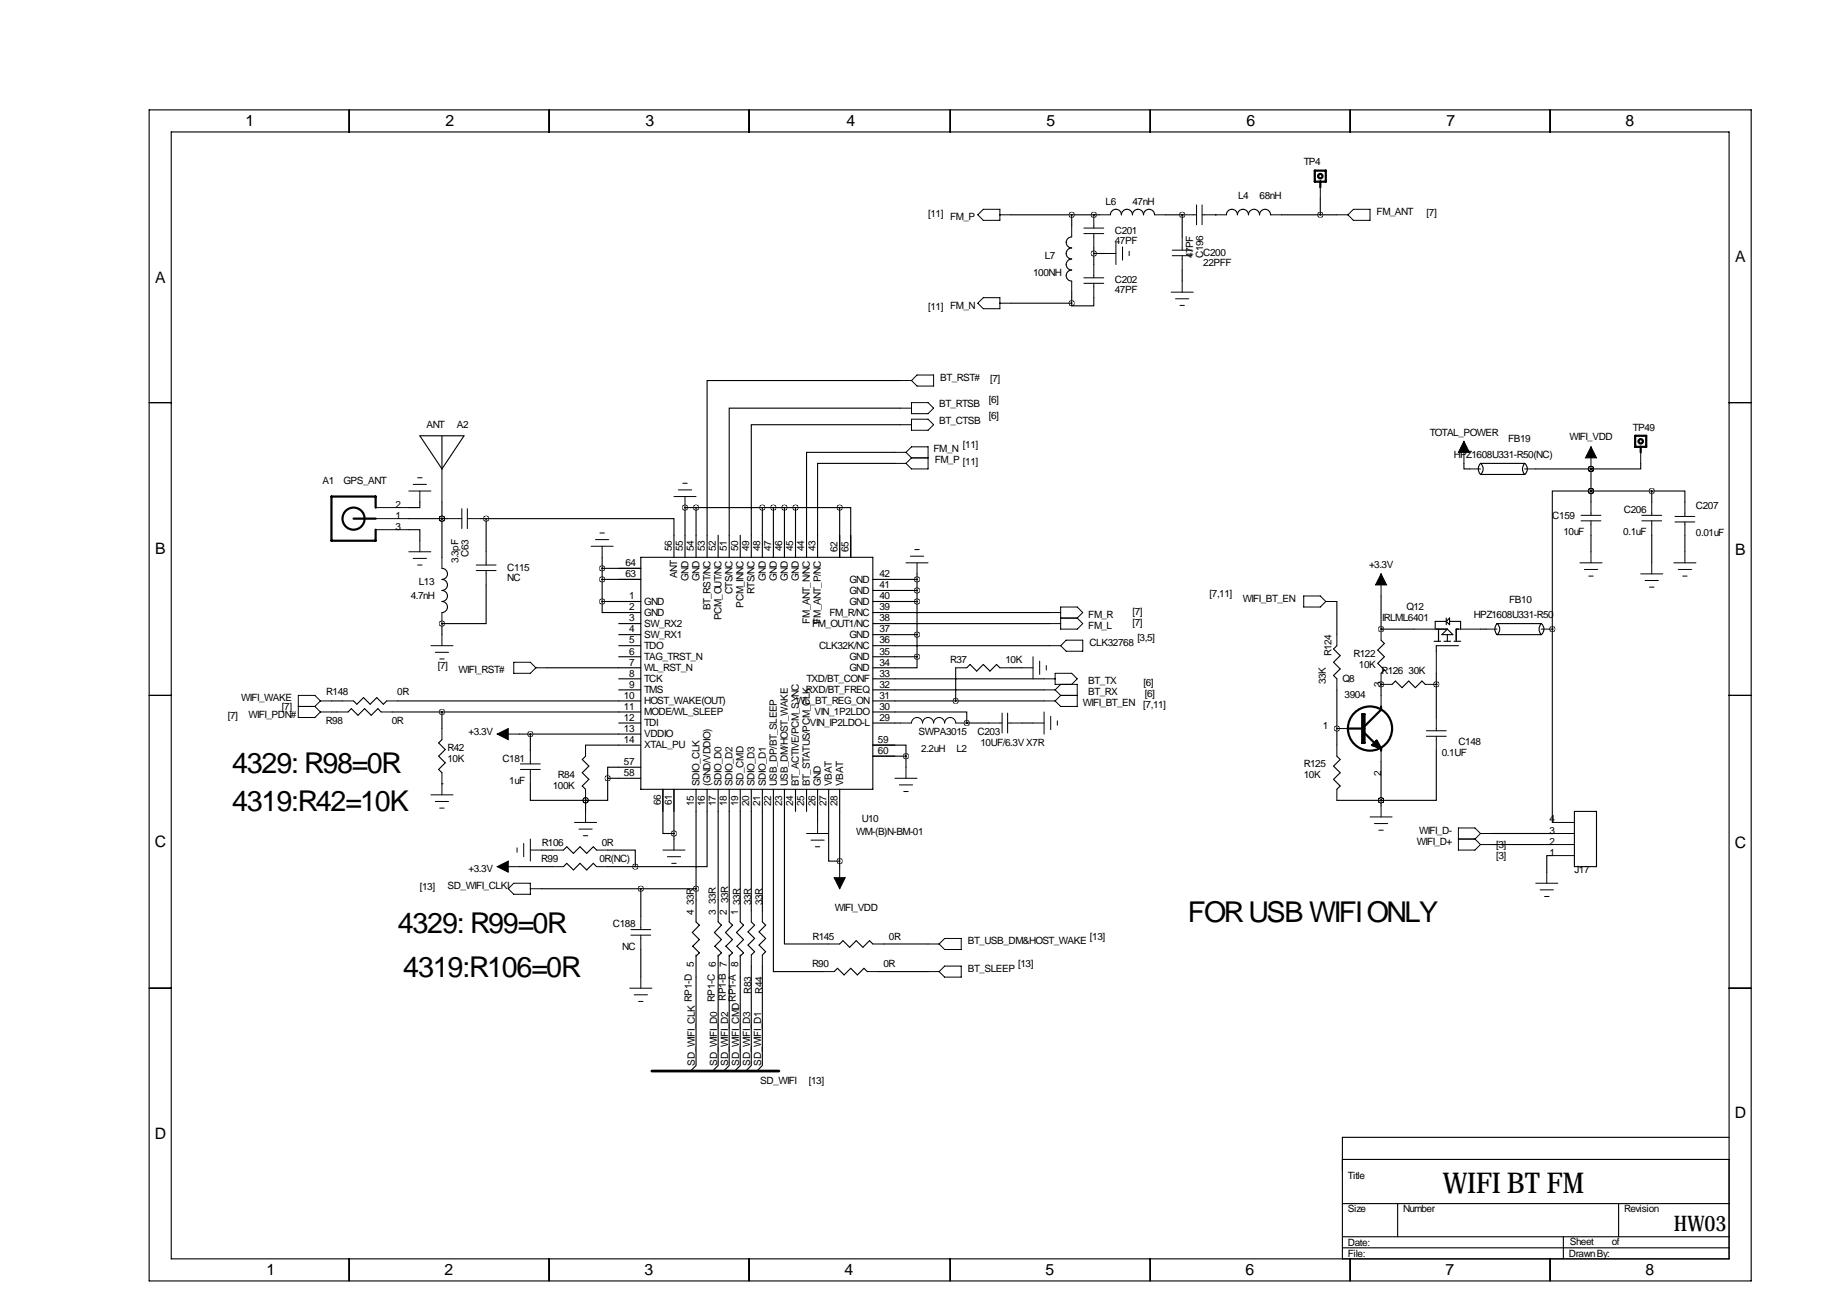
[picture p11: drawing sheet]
<svg xmlns="http://www.w3.org/2000/svg" width="419mm" height="297mm" viewBox="0 0 419 297" stroke-linecap="round" stroke-linejoin="round" font-family="sans-serif">
<g fill="none" stroke="#000" stroke-width=".25">
<path d="M34.3 25.3h368.3v269.2h-368.3zM39.4 30.3h358.1v259.1h-358.1zM80.3 25.3v5M126.2 25.3v5M172.2 25.3v5M218.4 25.3v5M264.4 25.3v5M310.4 25.3v5M356.4 25.3v5M232.4 49.4h20.3M246.4 54.5a1.27 1.27 0 0 0-1.3 1.2 1.27 1.27 0 0 0 1.3 1.3 1.27 1.27 0 0 0-1.3 1.3 1.27 1.27 0 0 0 1.3 1.2 1.27 1.27 0 0 0-1.3 1.3 1.27 1.27 0 0 0 1.3 1.3 1.27 1.27 0 0 0-1.3 1.3 1.27 1.27 0 0 0 1.3 1.2M246.4 49.4v2.5"/>
<path d="M251.5 49.4h.1M251.5 57v3.8M251.5 58.3h2.5M255.3 49.4a1.27 1.27 0 0 1 1.2-1.3 1.27 1.27 0 0 1 1.3 1.3 1.27 1.27 0 0 1 1.3-1.3 1.27 1.27 0 0 1 1.2 1.3 1.27 1.27 0 0 1 1.3-1.3 1.27 1.27 0 0 1 1.3 1.3 1.27 1.27 0 0 1 1.3-1.3 1.27 1.27 0 0 1 1.2 1.3M268 49.4h3.8M271.8 49.4h.1M271.8 49.4v5.1M279.4 49.4h.1M281.9 49.4a1.27 1.27 0 0 1 1.3-1.3 1.27 1.27 0 0 1 1.3 1.3 1.27 1.27 0 0 1 1.3-1.3 1.27 1.27 0 0 1 1.2 1.3 1.27 1.27 0 0 1 1.3-1.3 1.27 1.27 0 0 1 1.3 1.3 1.27 1.27 0 0 1 1.2-1.3 1.27 1.27 0 0 1 1.3 1.3M294.6 49.4h12.7M303.5 45.6v3.8M232.4 69.7h14"/>
<path d="M246.4 67.2v2.5M251.5 68.4v1.9h-5.1v-.6M271.8 62.1v2.5M34.3 92.6h5.1M207 87.5h-44.4v40.6M207 97.6h-34.3v30.5M207 93.8h-39.4v34.3M397.5 92.6h5.1M94 119.2h8.9M96.5 115.4v1.3h-2.5M96.5 100.2h10.2l-5.1 7.6zM101.6 119.2h.1"/>
<path d="M101.6 100.2v7.6M101.6 115.4v12.7M110.5 119.2h1.3M111.8 119.2h43.1v8.9M111.8 119.2v7.7M157.5 116.7h.1M157.5 116.7v11.4M157.5 116.7h35.5M160 116.7v11.4M175.3 116.7v11.4M177.8 116.7v11.4M180.3 116.7v11.4"/>
<path d="M182.9 116.7v11.4M193 116.7h2.6v11.4v-5.1M193 116.7v11.4M205.7 106.5h-17.7v21.6M205.7 104h-20.3v24.1M336.5 106.5v1.3h1.3M340.3 109.1a1.83 1.83 0 0 1 .1-2.6h10.1a1.83 1.83 0 0 0 0 2.6M340.4 106.5a1.65 1.65 0 0 1 0 2.6h10.1a1.68 1.68 0 0 0 0-2.6M353.1 107.8h12.7M365.8 112.9h-8.9v31.7M365.8 107.8h.1M365.8 112.9h.1"/>
<path d="M365.8 107.8v7.6M365.8 112.9h13.9M377.2 106.5v1.3h-11.4M379.7 112.9h7.6v2.5M379.7 112.9v2.5M94 121.8h2.5v2.5M101.6 130.7a1.27 1.27 0 0 1 1.3 1.2 1.27 1.27 0 0 1-1.3 1.3 1.27 1.27 0 0 1 1.3 1.3 1.27 1.27 0 0 1-1.3 1.2 1.27 1.27 0 0 1 1.3 1.3 1.27 1.27 0 0 1-1.3 1.3 1.27 1.27 0 0 1 1.3 1.3 1.27 1.27 0 0 1-1.3 1.2M111.8 134.5v8.9h-10.2M138.4 138.3v2.5h8.9M138.4 138.3h8.9M138.4 133.2h8.9M138.4 130.7h8.9"/>
<path d="M138.4 128.1v10.2M147.3 128.1h53.4v53.4h-53.4zM165.1 123v5.1M170.2 123v5.1M200.7 138.3h10.1M200.7 135.7h10.1M200.7 133.2h10.1M210.8 131.9v19.1M307.3 138.3v7.6M317.5 137v7.6M365.8 123v3.9M379.7 123v6.4"/>
<path d="M387.3 123v3.9M34.3 159.9h5.1M101.6 143.4h.1M101.6 143.4v2.5M125.7 153.5h21.6M142.2 145.9h5.1M142.2 143.4h5.1M142.2 148.4h5.1M142.2 151h5.1M142.2 156.1h5.1M142.2 158.6h5.1M200.7 145.9h10.1"/>
<path d="M200.7 143.4h40.6M200.7 140.8h40.6M200.7 148.4h40.6M200.7 151h10.1M200.7 156.1h39.3M200.7 158.6h39.3M210.8 151v2.5h-10.1M219.7 153.5v7.6M222.2 153.5l.8-.7 1.5 1.5 1.6-1.5 1.5 1.5 1.5-1.5 .8 .7M232.4 153.5h2.5M307.3 148.4l-.7 .8 1.5 1.5-1.5 1.6 1.5 1.5-1.5 1.5 .7 .8M307.3 158.6v12.7"/>
<path d="M317.5 157.3h.1M317.5 144.6h.1M317.5 147.2l.8 .7-1.6 1.6 1.6 1.5-1.6 1.5 1.6 1.5-.8 .8M317.5 144.6h7.6M317.5 157.3v2.6M320 157.3l.8-.7 1.5 1.5 1.5-1.5 1.6 1.5 1.5-1.5 .8 .7M329.7 147.4h1.5M330.2 157.3h.1M330.2 144.6h2.5M330.2 154.8v10.2M330.7 144.6v2.8M331.5 145.9l1.2-1.3 1.3 1.3z"/>
<path d="M332 147.4h1.5M332.5 142.9h-2.6v1.7M332.5 142.9l.7-.8v1.5zM332.5 142.1v1.5M332.7 145.9v1.5M333.2 142.9h2.6v1.7M334.3 147.4h1.5M335.3 148.4h-5.1v1.3M335.3 144.6h-.5v2.8M340.4 144.6h1.2M344.2 145.9a1.83 1.83 0 0 1 0-2.5h10.1a1.83 1.83 0 0 0 0 2.5M344.2 143.4a1.65 1.65 0 0 1 0 2.5h10.1a1.68 1.68 0 0 0 0-2.5"/>
<path d="M356.9 144.6h.1M356.9 144.6v44.5M397.5 159.9h5.1M76.2 161.1h2.5M76.2 163.7h1.3M80 163.7l.8-.8 1.5 1.6 1.5-1.6 1.5 1.6 1.6-1.6 .7 .8M81.3 161.1l.7 .8 1.6-1.5 1.5 1.5 1.5-1.5 1.5 1.5 .8-.8M90.2 163.7h57.1M91.4 161.1h55.9M101.6 163.7v3.8M101.6 170l-.8 .8 1.6 1.5-1.6 1.5 1.6 1.6-1.6 1.5 .8 .8M119.4 168.8h27.9"/>
<path d="M121.9 168.8v3.8M134.6 171.3h12.7M134.6 173.8l-.7 .8 1.5 1.5-1.5 1.6 1.5 1.5-1.5 1.5 .7 .8M139.7 178.9v5.1h-5.1M139.7 178.9h7.6M142.2 166.2h5.1M147.3 176.4h-7.6v2.5M200.7 163.7h21.5v2.5M200.7 161.1h39.3M200.7 166.2h6.3M200.7 173.8h7.6M205.7 171.3h-5h7.6v2.5"/>
<path d="M208.3 173.8v2.6M222.2 166.2h.1M222.2 166.2h5.1M234.9 166.2h2.6M307.3 167.5h.1M307.3 173.8l.8 .8-1.5 1.5 1.5 1.6-1.5 1.5 1.5 1.5-.8 .8M317.5 175.1v10.2M330.2 172.6v11.4h-12.7M101.6 180.2h.1M119.4 199.2h7.6M121.9 180.2v3.8h12.7M124.5 195.4h2.5"/>
<path d="M129.5 199.2l.8-.7 1.5 1.5 1.5-1.5 1.6 1.5 1.5-1.5 .8 .7M129.5 195.4l.8-.7 1.5 1.5 1.5-1.5 1.6 1.5 1.5-1.5 .8 .7M134.6 184h.1M134.6 184v2.5M139.7 195.4h6.3v3.8M139.7 199.2h6.3M152.4 186.5v-5v10.1h2.5M154.9 181.5v11.4M160 181.5v30.4l.8 .8-1.6 1.7 1.6 1.6-1.5 1.5 1.5 1.6-.8 .7M162.6 181.5v17.7h-16.6M165.1 181.5v30.4l.8 .8-1.7 1.7 1.7 1.6-1.6 1.5 1.6 1.6-.8 .7M167.6 181.5v30.4l.8 .8-1.6 1.7 1.6 1.6-1.5 1.5 1.5 1.6-.8 .7"/>
<path d="M170.2 181.5v30.4l.7 .8-1.6 1.7 1.6 1.6-1.5 1.5 1.5 1.6-.7 .7M172.7 181.5v27.9M175.3 181.5v27.9M177.8 181.5v41.9h11.4M180.3 181.5v35.5h10.2M182.9 181.5v5M185.4 181.5v5M188 181.5v7.6M190.5 181.5v16.5h2.5M193 181.5v17.7M307.3 184h10.2M317.5 184h.1"/>
<path d="M342.9 194.2h14M342.9 191.6h14M356.9 196.7h-1.3v3.8M361.9 186.5h5.1v12.7h-5.1zM124.5 204.3h35.5M147.3 204.3v6.4M147.3 218.3v6.3M160 219.6v25.4l-1.3 1.2M165.1 219.6v25.4l-1.3 1.2M167.6 219.6v25.4l-1.2 1.2M170.2 219.6v25.4l-1.3 1.2M172.7 211.9l.8 .8-1.5 1.5 1.5 1.6-1.5 1.5 1.5 1.5-.8 .8"/>
<path d="M175.3 211.9l.7 .8-1.5 1.5 1.5 1.6-1.5 1.5 1.5 1.5-.7 .8M193 217l.8-.7 1.5 1.5 1.5-1.5 1.6 1.5 1.5-1.5 .8 .7M203.2 217h10.2M34.3 227.2h5.1M172.7 222.1v22.9l-1.3 1.2M175.3 222.1v22.9l-1.3 1.2M191.8 223.4l.7-.8 1.6 1.5 1.5-1.5 1.5 1.5 1.5-1.5 .8 .8M201.9 223.4h11.5M397.5 227.2h5.1M308.6 276.7h88.9M308.6 266.6h88.9M321.3 276.7v7.6"/>
<path d="M372.1 276.7v7.6M397.5 261.5h-88.9v27.9M80.3 289.4v5.1M126.2 289.4v5.1M172.2 289.4v5.1M218.4 289.4v5.1M264.4 289.4v5.1M308.6 284.3h88.9M308.6 286.9h88.9M310.4 289.4v5.1M356.4 289.4v5.1M359.4 284.3v5.1"/>
</g>
<g fill="none" stroke="#000" stroke-width=".23">
<path d="M224.8 49.4l1.3-1.3h3.8v2.6h-3.8zM229.9 49.4h2.5M246.4 51.9v2.6M249.2 53.7h4.5M249.2 52.4h4.5M251.5 49.4v3M251.5 53.7v3.3M252.7 49.4h2.6M254 58.3h2.5M256.5 55.7v5.1M258.1 56.8v3M259.6 57.8v1"/>
<path d="M265.4 49.4h2.6M269.5 58.8h4.6M269.5 57.5h4.6M271.8 49.4h3.3M271.8 54.5v3M271.8 58.8v3.3M275.1 47.1v4.6M276.4 49.4h5.5M276.4 47.1v4.6M292.1 49.4h2.5M303.5 43v2.6M307.3 49.4h2.6"/>
<path d="M309.9 49.4l1.2-1.3h3.9v2.6h-3.9zM224.8 69.7l1.3-1.3h3.8v2.6h-3.8zM229.9 69.7h2.5M246.4 64.6v2.6M249.2 65.1h4.5M249.2 63.9h4.5M251.5 60.8v3.1M251.5 65.1v3.3M269.2 67.2h5.1M270.3 68.7h3M271.3 70.2h1M271.8 64.6v2.6"/>
<path d="M207 87.5h2.5M207 97.6h2.5M207 93.8h2.5M209.5 96.4h3.9l1.2 1.2-1.2 1.3h-3.9zM209.5 92.6h3.9l1.2 1.2-1.2 1.3h-3.9zM210.8 86.2h3.8v2.6h-3.8l-1.3-1.3zM86.4 119.2h7.6M86.4 116.7h7.6M94 112.9h5.1M95 111.4h3M96 109.8h1M96.5 112.9v2.5"/>
<path d="M101.6 107.8v7.6M102.9 119.2h3.3M106.2 117v4.5M107.4 119.2h3.1M107.4 117v4.5M154.9 114.2h5.1M156 112.6h3M157 111.1h1M157.5 114.2v2.5M205.7 106.5h2.6M205.7 104h2.6M208.3 104l1.2-1.3h3.9v5.1h-3.9l-1.2-1.3"/>
<path d="M208.3 104l1.2 1.3M209.5 105.3h3.9M209.5 105.3l-1.2 1.2M336.5 101.5v5M337.8 107.8h2.6M350.5 107.8h2.6M363.5 119.7h4.5M363.5 118.5h4.5M365.8 102.7v5.1M365.8 115.4v3.1M365.8 119.7v3.3M377.2 104v2.5"/>
<path d="M377.4 119.7h4.6M377.4 118.5h4.6M379.7 115.4v3.1M379.7 119.7v3.3M385.1 118.7h4.5M387.3 115.4v3.3M86.4 121.8h7.6M94 126.9h5.1M95 128.4h3M96 129.9h1M96.5 124.3v2.6M101.6 128.1v2.6"/>
<path d="M109.5 131.2h4.5M109.5 129.9h4.5M111.8 126.9v3M111.8 131.2v3.3M135.9 125.6h5.1M136.9 124.1h3.1M137.9 122.5h1M138.4 125.6v2.5M208.3 129.4h5.1M209.3 127.9h3M210.3 126.4h1M210.8 129.4v2.5"/>
<path d="M243.8 139.6h3.8l1.3 1.2-1.3 1.3 1.3 1.3-1.3 1.2h-3.8zM299.7 137h3.8l1.3 1.3-1.3 1.3h-3.8zM304.8 138.3h2.5M317.5 131.9v5.1M363.2 129.4h5.1M364.2 130.9h3.1M365.3 132.4h1M365.8 126.9v2.5M377.2 131.9h5.1M378.2 133.5h3.1M379.2 135h1M379.7 129.4v2.5"/>
<path d="M384.8 129.4h5.1M385.1 120h4.5M385.8 130.9h3.1M386.8 132.4h1.1M387.3 120v3M387.3 126.9v2.5M99.1 148.4h5M100.1 150h3M101.1 151.5h1M101.6 140.8v2.6M101.6 145.9v2.5M118.1 152.3h3.8l1.3 1.2-1.3 1.3h-3.8z"/>
<path d="M123.2 153.5h2.5M219.7 153.5h2.5M229.9 153.5h2.5M234.9 153.5h2.6M237.5 151v5.1M239 152v3.1M240 158.6h2.6M240 156.1h2.6M240.5 153v1M241.3 148.4h2.5M241.3 140.8h2.5M241.3 143.4h2.5"/>
<path d="M242.6 158.6l1.2 1.3M243.8 159.9h3.8M243.8 157.3l-1.2 1.3M243.8 159.9l-1.2 1.2M243.8 142.1h3.8M245.1 147.2h3.8v2.5h-3.8l-1.3-1.3zM246.4 157.3l1.2-1.2-1.2-1.3h-3.8v2.5h5v5.1h-3.8l-1.2-1.3M307.3 145.9v2.5M307.3 156.1v2.5M317.5 144.6v2.6M317.5 154.8v2.5h2.5M317.5 159.9v2.5"/>
<path d="M325.1 144.6h5.1M327.7 157.3h2.5M330.2 149.7v5.1M335.3 144.6h5.1M341.6 144.6h2.6M354.3 144.6h2.6M68.6 162.4h3.8M72.4 162.4l1.3 1.3M73.7 163.7h2.5M73.7 161.1h2.5M73.7 161.1l-1.3-1.2h-3.8v5.1h3.8l1.3-1.3M73.7 161.1l-1.3 1.3"/>
<path d="M77.5 163.7h2.5M78.7 161.1h2.6M87.6 163.7h2.6M88.9 161.1h2.5M101.6 167.5v2.5M101.6 177.7v5M114.3 168.8h5.1M119.6 176.9h4.6M119.6 175.6h4.6M121.9 172.6v3M121.9 176.9v3.3M134.6 171.3v2.5"/>
<path d="M205.7 178.9h5.1M207 166.2h2.5a1.27 1.27 0 0 1 1.3-1.2 1.27 1.27 0 0 1 1.3 1.2 1.27 1.27 0 0 1 1.3-1.2 1.27 1.27 0 0 1 1.2 1.2 1.27 1.27 0 0 1 1.3-1.2 1.27 1.27 0 0 1 1.3 1.2 1.27 1.27 0 0 1 1.2-1.2 1.27 1.27 0 0 1 1.3 1.2h2.5M208.3 176.4v2.5M227.3 166.2h3.1M230.4 163.9v4.6M231.6 166.2h3.3M231.6 163.9v4.6M237.5 166.2h2.5M240 161.1h2.6M240 163.7v5.1M241.6 164.7v3.1M243.1 165.7v1"/>
<path d="M307.3 171.3v2.5M307.3 167.5h2.6M317.5 172.6v2.5M327.9 169.3h4.6M327.9 168h4.6M330.2 165v3M330.2 169.3v3.3M99.1 182.7h5M100.1 184.3h3M101.1 185.8h1M114.3 199.2h5.1M118.9 194.9v1"/>
<path d="M120.4 193.9v3.1M121.9 195.4h2.6M121.9 192.9v5.1M127 199.2h2.5M127 195.4h2.5M132.1 189.1h5.1M133.1 190.6h3M134.1 192.1h1M134.6 181.5v2.5M134.6 186.5v2.6M137.2 199.2h2.5M137.2 195.4h2.5"/>
<path d="M152.4 195.4h5.1M153.4 197h3.1M154.4 198.5h1M154.9 192.9v2.5M185.4 191.6h5.1M186.4 193.2h3.1M187.5 194.7h1M188 189.1v2.5M193 199.2v5.1M206.8 180.5h3M207.8 182h1M307.3 181.5v2.5"/>
<path d="M315 187.8h5M316 189.3h3M317 190.9h1M317.5 185.3v2.5M335.3 192.9h3.8M339.1 192.9l1.3 1.3M340.4 191.6l-1.3-1.2h-3.8v5h3.8l1.3-1.2M340.4 194.2h2.5M340.4 191.6h2.5M340.4 191.6l-1.3 1.3M356.9 196.7h5M356.9 194.2h5"/>
<path d="M356.9 191.6h5M356.9 189.1h5M118.1 203.1h3.8v2.5h-3.8l-1.3-1.3zM121.9 204.3h2.6M145 215h4.6M145 213.7h4.6M147.3 210.7v3M147.3 215v3.3M172.7 209.4v2.5M172.7 219.6v2.5M175.3 209.4v2.5M175.3 219.6v2.5"/>
<path d="M190.5 217h2.5M200.7 217h2.5M213.4 217h2.5M217.2 215.8h3.8v2.5h-3.8l-1.3-1.3zM353.1 203.1h5M354.1 204.6h3M355.1 206.1h1M355.6 200.5v2.6M144.8 227.2h5.1M145.8 228.7h3M146.8 230.2h1M147.3 224.6v2.6"/>
<path d="M189.2 223.4h2.6M199.4 223.4h2.5M213.4 223.4h2.5M217.2 222.1h3.8v2.5h-3.8l-1.3-1.2z"/>
</g>
<g fill="none" stroke="#000" stroke-width=".51">
<path d="M302.3 39.2h2.5v2.6h-2.5zM303.5 41.8v1.2M81.3 119.2h5.1M86.4 116.7v-2.5h-10.2v10.1h10.2v-2.5M375.9 100.2h2.6v2.5h-2.6zM377.2 102.7v1.3M309.9 167.5h3.8M313.2 164.2h.5v6.6h-.5zM313.7 168.5l2.3 2.3M315.5 171.3l1-1 1 1.8zM317.5 162.4v.8l-3.8 3.8M317.5 172.1v.5"/>
<circle cx="303.5" cy="40.5" r=".51"/>
<circle cx="81.3" cy="119.2" r="2.54"/>
<circle cx="377.2" cy="101.5" r=".51"/>
<circle cx="315" cy="167.5" r="5.1"/>
</g>
<path d="M313.2 164.2h.5v6.6h-.5zM315.5 171.3l1-1 1 1.8z" fill="#000" stroke="#000" stroke-width=".25"/>
<path d="M336.5 101.5l1.3 2.5h-2.5zM365.8 102.7l1.2 2.6h-2.5zM317.5 131.9l1.3 2.6h-2.6zM114.3 168.8l2.5-1.3v2.5zM114.3 199.2l2.5-1.2v2.5zM191.8 201.8h2.5l-1.3 2.5z" fill="#000" stroke="#000" stroke-width=".23"/>
<path d="M365.7 107.8a.05 .05 0 0 0 .1 0 .05 .05 0 0 0-.1 0zM111.7 119.2a.05 .05 0 0 0 .1 0 .05 .05 0 0 0-.1 0zM138.4 130.7a.05 .05 0 0 0 .1 0 .05 .05 0 0 0-.1 0zM138.4 133.2a.05 .05 0 0 0 .1 0 .05 .05 0 0 0-.1 0zM138.4 138.3a.05 .05 0 0 0 .1 0 .05 .05 0 0 0-.1 0zM154.9 191.6a.05 .05 0 0 0 .1 0 .05 .05 0 0 0-.1 0zM208.2 173.8a.05 .05 0 0 0 .1 0 .05 .05 0 0 0-.1 0zM210.8 135.7a.05 .05 0 0 0 .1 0 .05 .05 0 0 0-.1 0zM210.8 138.3a.05 .05 0 0 0 .1 0 .05 .05 0 0 0-.1 0zM210.8 133.2a.05 .05 0 0 0 .1 0 .05 .05 0 0 0-.1 0zM193 198a.05 .05 0 0 0 .1 0 .05 .05 0 0 0-.1 0zM210.8 145.9a.05 .05 0 0 0 .1 0 .05 .05 0 0 0-.1 0zM210.8 151a.05 .05 0 0 0 .1 0 .05 .05 0 0 0-.1 0zM157.4 116.7a.05 .05 0 0 0 .1 0 .05 .05 0 0 0-.1 0zM160 116.7a.05 .05 0 0 0 .1 0 .05 .05 0 0 0-.1 0zM180.3 116.7a.05 .05 0 0 0 .1 0 .05 .05 0 0 0-.1 0zM175.2 116.7a.05 .05 0 0 0 .1 0 .05 .05 0 0 0-.1 0zM219.7 161.1a.05 .05 0 0 0 .1 0 .05 .05 0 0 0-.1 0zM134.6 184a.05 .05 0 0 0 .1 0 .05 .05 0 0 0-.1 0zM182.8 116.7a.05 .05 0 0 0 .1 0 .05 .05 0 0 0-.1 0zM193 116.7a.05 .05 0 0 0 .1 0 .05 .05 0 0 0-.1 0zM160 204.3a.05 .05 0 0 0 .1 0 .05 .05 0 0 0-.1 0zM146 199.2a.05 .05 0 0 0 .1 0 .05 .05 0 0 0-.1 0zM271.7 49.4a.05 .05 0 0 0 .1 0 .05 .05 0 0 0-.1 0zM251.4 49.4a.05 .05 0 0 0 .1 0 .05 .05 0 0 0-.1 0zM251.4 58.3a.05 .05 0 0 0 .1 0 .05 .05 0 0 0-.1 0zM246.3 49.4a.05 .05 0 0 0 .1 0 .05 .05 0 0 0-.1 0zM246.3 69.7a.05 .05 0 0 0 .1 0 .05 .05 0 0 0-.1 0zM303.5 49.4a.05 .05 0 0 0 .1 0 .05 .05 0 0 0-.1 0zM222.2 166.2a.05 .05 0 0 0 .1 0 .05 .05 0 0 0-.1 0zM365.7 112.9a.05 .05 0 0 0 .1 0 .05 .05 0 0 0-.1 0zM379.7 112.9a.05 .05 0 0 0 .1 0 .05 .05 0 0 0-.1 0zM307.3 167.5a.05 .05 0 0 0 .1 0 .05 .05 0 0 0-.1 0zM356.8 144.6a.05 .05 0 0 0 .1 0 .05 .05 0 0 0-.1 0zM365.7 107.8a.05 .05 0 0 0 .1 0 .05 .05 0 0 0-.1 0zM365.7 112.9a.05 .05 0 0 0 .1 0 .05 .05 0 0 0-.1 0zM121.9 168.8a.05 .05 0 0 0 .1 0 .05 .05 0 0 0-.1 0zM134.6 184a.05 .05 0 0 0 .1 0 .05 .05 0 0 0-.1 0zM147.3 204.3a.05 .05 0 0 0 .1 0 .05 .05 0 0 0-.1 0z" fill="#000" stroke="#000" stroke-width="1.3"/>
<path d="M149.9 246.2h29.2" fill="none" stroke="#000" stroke-width=".63"/>
<g font-size="6.6">
<text x="53.3" y="177.7">4329: R98=0R</text>
<text x="53.3" y="186.5">4319:R42=10K</text>
<text x="91.4" y="214.5">4329: R99=0R</text>
<text x="273" y="211.9">FOR USB WIFI ONLY</text>
<text x="92.7" y="224.6">4319:R106=0R</text>
<text x="331.7" y="274.2">WIFI BT FM</text>
</g>
<text font-size="4.9" x="384.8" y="283.1">HW03</text>
<g font-size="3.6">
<text x="56.5" y="29">1</text>
<text x="102.4" y="29">2</text>
<text x="148.4" y="29">3</text>
<text x="194.6" y="29">4</text>
<text x="240.6" y="29">5</text>
<text x="286.6" y="29">6</text>
<text x="332.6" y="29">7</text>
<text x="373.7" y="29">8</text>
<text x="35.7" y="65.1">A</text>
<text x="398.9" y="60.3">A</text>
<text x="35.7" y="127.3">B</text>
<text x="398.9" y="127.6">B</text>
<text x="35.6" y="194.6">C</text>
<text x="398.8" y="194.9">C</text>
<text x="398.8" y="257.1">D</text>
<text x="35.6" y="261.9">D</text>
<text x="61.3" y="293.2">1</text>
<text x="102.2" y="293.2">2</text>
<text x="148.2" y="293.2">3</text>
<text x="194.1" y="293.2">4</text>
<text x="240.4" y="293.2">5</text>
<text x="286.3" y="293.2">6</text>
<text x="332.3" y="293.2">7</text>
<text x="378.3" y="293.2">8</text>
</g>
<g font-size="2.3">
<text x="299.7" y="38">TP4</text>
<text x="254.2" y="47.1">L6</text>
<text x="260.3" y="47.1">47nH</text>
<text x="284.6" y="45.8">L4</text>
<text x="289.6" y="45.8">68nH</text>
<text x="213.4" y="49.9">[11]</text>
<text x="218.4" y="50.7">FM_P</text>
<text x="256.3" y="53.7">C201</text>
<text x="316.5" y="49.4">FM_ANT</text>
<text x="328" y="49.7">[7]</text>
<text x="240.2" y="59.5">L7</text>
<text x="256.3" y="56">47PF</text>
<text x="274.3" y="59.4" transform="rotate(-90 274.3 59.4)">47PF</text>
<text x="276.6" y="58.8">C200</text>
<text x="276.6" y="59.4" transform="rotate(-90 276.6 59.4)">C196</text>
<text x="237.5" y="63.4">100NH</text>
<text x="256.3" y="65.1">C202</text>
<text x="276.6" y="61.1">22PFF</text>
<text x="213.4" y="71.2">[11]</text>
<text x="218.4" y="71">FM_N</text>
<text x="256.3" y="67.4">47PF</text>
<text x="216.2" y="87.5">BT_RST#</text>
<text x="227.6" y="87.8">[7]</text>
<text x="215.9" y="93.6">BT_RTSB</text>
<text x="227.3" y="92.6">[6]</text>
<text x="98" y="98.4">ANT</text>
<text x="105.1" y="98.4">A2</text>
<text x="215.9" y="97.4">BT_CTSB</text>
<text x="227.3" y="96.4">[6]</text>
<text x="328.7" y="100.2">TOTAL_POWER</text>
<text x="346.7" y="101.7">FB19</text>
<text x="360.8" y="101.2">WIFI_VDD</text>
<text x="375.4" y="99.2">TP49</text>
<text x="214.6" y="104">FM_N</text>
<text x="214.9" y="106.5">FM_P [11]</text>
<text x="221.4" y="103">[11]</text>
<text x="334.2" y="105.3">HPZ1608U331-R50(NC)</text>
<text x="74.2" y="111.4">A1</text>
<text x="79" y="111.4">GPS_ANT</text>
<text x="90.9" y="119.2">1</text>
<text x="90.9" y="116.7">2</text>
<text x="356.9" y="119.2">C159</text>
<text x="373.3" y="118">C206</text>
<text x="389.9" y="117">C207</text>
<text x="90.9" y="121.8">3</text>
<text x="359.4" y="123">10uF</text>
<text x="373.2" y="123">0.1uF</text>
<text x="389.9" y="123.3">0.01uF</text>
<text x="105.4" y="129.5" transform="rotate(-90 105.4 129.5)">3.3pF</text>
<text x="107.7" y="128" transform="rotate(-90 107.7 128)">C63</text>
<text x="116.6" y="131.2">C115</text>
<text x="143.8" y="130.2">64</text>
<text x="154.4" y="126.6" transform="rotate(-90 154.4 126.6)">56</text>
<text x="157" y="126.6" transform="rotate(-90 157 126.6)">55</text>
<text x="159.5" y="126.6" transform="rotate(-90 159.5 126.6)">54</text>
<text x="162.1" y="126.6" transform="rotate(-90 162.1 126.6)">53</text>
<text x="164.6" y="126.6" transform="rotate(-90 164.6 126.6)">52</text>
<text x="167.1" y="126.6" transform="rotate(-90 167.1 126.6)">51</text>
<text x="169.7" y="126.6" transform="rotate(-90 169.7 126.6)">50</text>
<text x="172.2" y="126.6" transform="rotate(-90 172.2 126.6)">49</text>
<text x="174.8" y="126.6" transform="rotate(-90 174.8 126.6)">48</text>
<text x="177.3" y="126.6" transform="rotate(-90 177.3 126.6)">47</text>
<text x="179.8" y="126.6" transform="rotate(-90 179.8 126.6)">46</text>
<text x="182.4" y="126.6" transform="rotate(-90 182.4 126.6)">45</text>
<text x="184.9" y="126.6" transform="rotate(-90 184.9 126.6)">44</text>
<text x="187.5" y="126.6" transform="rotate(-90 187.5 126.6)">43</text>
<text x="192.5" y="126.9" transform="rotate(-90 192.5 126.9)">62</text>
<text x="195.1" y="126.9" transform="rotate(-90 195.1 126.9)">65</text>
<text x="314.7" y="130.7">+3.3V</text>
<text x="94.4" y="137.8">4.7nH</text>
<text x="96.3" y="134.5">L13</text>
<text x="116.6" y="133.5">NC</text>
<text x="143.8" y="132.7">63</text>
<text x="144.6" y="137.8">1</text>
<text x="155.7" y="133" transform="rotate(-90 155.7 133)">ANT</text>
<text x="158.2" y="133.5" transform="rotate(-90 158.2 133.5)">GND</text>
<text x="160.8" y="133.5" transform="rotate(-90 160.8 133.5)">GND</text>
<text x="168.4" y="136.7" transform="rotate(-90 168.4 136.7)">CTS/NC</text>
<text x="173.5" y="136.5" transform="rotate(-90 173.5 136.5)">RTS/NC</text>
<text x="176" y="133.5" transform="rotate(-90 176 133.5)">GND</text>
<text x="178.6" y="133.5" transform="rotate(-90 178.6 133.5)">GND</text>
<text x="181.1" y="133.5" transform="rotate(-90 181.1 133.5)">GND</text>
<text x="183.6" y="133.5" transform="rotate(-90 183.6 133.5)">GND</text>
<text x="195.3" y="136.5">GND</text>
<text x="195.3" y="134">GND</text>
<text x="202.2" y="137.8">40</text>
<text x="202.2" y="135.2">41</text>
<text x="202.2" y="132.7">42</text>
<text x="278.1" y="137.3">[7,11]</text>
<text x="144.6" y="140.3">2</text>
<text x="144.6" y="142.9">3</text>
<text x="148.1" y="139.1">GND</text>
<text x="148.1" y="141.6">GND</text>
<text x="163.3" y="140.4" transform="rotate(-90 163.3 140.4)">BT_RST/NC</text>
<text x="165.9" y="142.6" transform="rotate(-90 165.9 142.6)">PCM_OUT/NC</text>
<text x="170.9" y="139.7" transform="rotate(-90 170.9 139.7)">PCM_INNC</text>
<text x="186.2" y="143.4" transform="rotate(-90 186.2 143.4)">FM_ANT_N/NC</text>
<text x="188.7" y="143.4" transform="rotate(-90 188.7 143.4)">FM_ANT_P/NC</text>
<text x="190.7" y="141.6">FM_R/NC</text>
<text x="195.3" y="139.1">GND</text>
<text x="202.2" y="140.3">39</text>
<text x="202.2" y="142.9">38</text>
<text x="250.2" y="142.1">FM_R</text>
<text x="260.3" y="141.3">[7]</text>
<text x="260.3" y="143.9">[7]</text>
<text x="285.7" y="138.3">WIFI_BT_EN</text>
<text x="317.7" y="142.9">IRLML6401</text>
<text x="323.3" y="140.3">Q12</text>
<text x="338.8" y="142.1">HPZ1608U331-R50</text>
<text x="347" y="138.6">FB10</text>
<text x="144.6" y="145.4">4</text>
<text x="144.6" y="147.9">5</text>
<text x="148.1" y="144.1">SW_RX2</text>
<text x="148.1" y="146.7">SW_RX1</text>
<text x="148.1" y="149.2">TDO</text>
<text x="186.7" y="144.1">FM_OUT1/NC</text>
<text x="188.3" y="149.2">CLK32K/NC</text>
<text x="195.3" y="146.7">GND</text>
<text x="202.2" y="145.4">37</text>
<text x="202.2" y="147.9">36</text>
<text x="250.2" y="144.6">FM_L</text>
<text x="250.4" y="148.4">CLK32768</text>
<text x="261.5" y="147.4">[3,5]</text>
<text x="100.6" y="153.8">[7]</text>
<text x="105.4" y="154.8">WIFI_RST#</text>
<text x="144.6" y="150.5">6</text>
<text x="144.6" y="153">7</text>
<text x="144.6" y="155.6">8</text>
<text x="148.1" y="151.8">TAG_TRST_N</text>
<text x="148.1" y="154.3">WL_RST_N</text>
<text x="195.3" y="151.8">GND</text>
<text x="195.3" y="154.3">GND</text>
<text x="202.2" y="150.5">35</text>
<text x="202.2" y="153">34</text>
<text x="202.2" y="155.6">33</text>
<text x="218.4" y="152.5">R37</text>
<text x="231.1" y="152.5">10K</text>
<text x="306.1" y="150.9" transform="rotate(-90 306.1 150.9)">R124</text>
<text x="311.1" y="151">R122</text>
<text x="312.4" y="153.5">10K</text>
<text x="317.6" y="155.1">R126</text>
<text x="323.8" y="155.1">30K</text>
<text x="55.5" y="161.1">WIFI_WAKE</text>
<text x="75" y="159.9">R148</text>
<text x="91.3" y="159.9">0R</text>
<text x="143.4" y="160.6">10</text>
<text x="144.6" y="158.1">9</text>
<text x="148.1" y="156.8">TCK</text>
<text x="148.1" y="159.4">TMS</text>
<text x="148.1" y="161.9">HOST_WAKE(OUT)</text>
<text x="183" y="161.9">WL_BT_REG_ON</text>
<text x="185.3" y="159.4">RXD/BT_FREQ</text>
<text x="185.4" y="156.8">TXD/BT_CONF</text>
<text x="202.2" y="158.1">32</text>
<text x="202.2" y="160.6">31</text>
<text x="250.2" y="159.9">BT_RX</text>
<text x="250.2" y="157.3">BT_TX</text>
<text x="262.9" y="157.6">[6]</text>
<text x="263.2" y="160.1">[6]</text>
<text x="304.8" y="157.4" transform="rotate(-90 304.8 157.4)">33K</text>
<text x="308.6" y="156.8">Q8</text>
<text x="309.1" y="160.4">3904</text>
<text x="317.5" y="157.8" transform="rotate(-90 317.5 157.8)">3</text>
<text x="52.4" y="165.2">[7]</text>
<text x="57.1" y="165">WIFI_PDN#</text>
<text x="64.8" y="163.2">[7]</text>
<text x="74.9" y="166.5">R98</text>
<text x="90.1" y="166.5">0R</text>
<text x="143.4" y="163.2">11</text>
<text x="143.4" y="165.7">12</text>
<text x="148.1" y="164.5">MODE/WL_SLEEP</text>
<text x="148.1" y="167">TDI</text>
<text x="186.2" y="167">VIN_IP2LDO-L</text>
<text x="187.2" y="164.5">VIN_1P2LDO</text>
<text x="202.2" y="163.2">30</text>
<text x="202.2" y="165.7">29</text>
<text x="248.9" y="162.4">WIFI_BT_EN</text>
<text x="262.8" y="162.7">[7,11]</text>
<text x="304.1" y="167.5">1</text>
<text x="102.9" y="172.6">R42</text>
<text x="107.7" y="169">+3.3V</text>
<text x="143.4" y="168.3">13</text>
<text x="143.4" y="170.8">14</text>
<text x="148.1" y="169.5">VDDIO</text>
<text x="148.1" y="172.1">XTAL_PU</text>
<text x="201.8" y="173.3">60</text>
<text x="201.8" y="170.8">59</text>
<text x="211.2" y="169">SWPA3015</text>
<text x="211.8" y="172.8">2.2uH</text>
<text x="219.9" y="172.8">L2</text>
<text x="224.7" y="169">C203</text>
<text x="225.4" y="171.6">10UF/6.3V X7R</text>
<text x="331.5" y="173.8">0.1UF</text>
<text x="335.3" y="171.3">C148</text>
<text x="102.9" y="175.1">10K</text>
<text x="115.5" y="175.1">C181</text>
<text x="128.3" y="178.9">R84</text>
<text x="143.4" y="178.4">58</text>
<text x="143.4" y="175.9">57</text>
<text x="299.7" y="176.4">R125</text>
<text x="299.7" y="178.9">10K</text>
<text x="317.5" y="178.3" transform="rotate(-90 317.5 178.3)">2</text>
<text x="117.1" y="180.2">1uF</text>
<text x="127.1" y="181.5">100K</text>
<text x="151.9" y="185" transform="rotate(-90 151.9 185)">66</text>
<text x="154.4" y="185" transform="rotate(-90 154.4 185)">61</text>
<text x="159.5" y="185.4" transform="rotate(-90 159.5 185.4)">15</text>
<text x="160.8" y="180.7" transform="rotate(-90 160.8 180.7)">SDIO_CLK</text>
<text x="162.1" y="185.4" transform="rotate(-90 162.1 185.4)">16</text>
<text x="163.3" y="180.7" transform="rotate(-90 163.3 180.7)">(GND/VDDIO)</text>
<text x="164.6" y="185.4" transform="rotate(-90 164.6 185.4)">17</text>
<text x="165.9" y="180.7" transform="rotate(-90 165.9 180.7)">SDIO_D0</text>
<text x="167.1" y="185.4" transform="rotate(-90 167.1 185.4)">18</text>
<text x="168.4" y="180.7" transform="rotate(-90 168.4 180.7)">SDIO_D2</text>
<text x="169.7" y="185.4" transform="rotate(-90 169.7 185.4)">19</text>
<text x="170.9" y="180.7" transform="rotate(-90 170.9 180.7)">SD_CMD</text>
<text x="172.2" y="185.4" transform="rotate(-90 172.2 185.4)">20</text>
<text x="173.5" y="180.7" transform="rotate(-90 173.5 180.7)">SDIO_D3</text>
<text x="174.8" y="185.4" transform="rotate(-90 174.8 185.4)">21</text>
<text x="176" y="180.7" transform="rotate(-90 176 180.7)">SDIO_D1</text>
<text x="177.3" y="185.4" transform="rotate(-90 177.3 185.4)">22</text>
<text x="178.6" y="180.7" transform="rotate(-90 178.6 180.7)">USB_DP/BT_SLEEP</text>
<text x="179.8" y="185.4" transform="rotate(-90 179.8 185.4)">23</text>
<text x="181.1" y="180.7" transform="rotate(-90 181.1 180.7)">USB_DM/HOST_WAKE</text>
<text x="182.4" y="185.4" transform="rotate(-90 182.4 185.4)">24</text>
<text x="183.6" y="180.7" transform="rotate(-90 183.6 180.7)">BT_ACTIVE/PCM_SYNC</text>
<text x="184.9" y="185.4" transform="rotate(-90 184.9 185.4)">25</text>
<text x="186.2" y="180.7" transform="rotate(-90 186.2 180.7)">BT_STATUS/PCM_CLK</text>
<text x="187.5" y="185.4" transform="rotate(-90 187.5 185.4)">26</text>
<text x="188.7" y="180.7" transform="rotate(-90 188.7 180.7)">GND</text>
<text x="190" y="185.4" transform="rotate(-90 190 185.4)">27</text>
<text x="191.3" y="180.7" transform="rotate(-90 191.3 180.7)">VBAT</text>
<text x="192.5" y="185.4" transform="rotate(-90 192.5 185.4)">28</text>
<text x="193.8" y="180.7" transform="rotate(-90 193.8 180.7)">VBAT</text>
<text x="196.8" y="191.9">WM-(B)N-BM-01</text>
<text x="198.1" y="189.1">U10</text>
<text x="326.2" y="191.6">WIFI_D-</text>
<text x="356.2" y="191.6">3</text>
<text x="356.2" y="189.1">4</text>
<text x="124.5" y="194.4">R106</text>
<text x="138.3" y="194.4">0R</text>
<text x="325.7" y="194.2">WIFI_D+</text>
<text x="344" y="194.9">[3]</text>
<text x="344" y="197.5">[3]</text>
<text x="356.2" y="196.7">1</text>
<text x="356.2" y="194.2">2</text>
<text x="107.7" y="200.5">+3.3V</text>
<text x="124.4" y="198.2">R99</text>
<text x="137.8" y="198.2">0R(NC)</text>
<text x="361.9" y="200.8">J17</text>
<text x="96.5" y="204.6">[13]</text>
<text x="102.9" y="204.3">SD_WIFI_CLKI</text>
<text x="159.5" y="208.2" transform="rotate(-90 159.5 208.2)">33R</text>
<text x="164.6" y="207.9" transform="rotate(-90 164.6 207.9)">33R</text>
<text x="167.4" y="207.6" transform="rotate(-90 167.4 207.6)">33R</text>
<text x="170.2" y="208.2" transform="rotate(-90 170.2 208.2)">33R</text>
<text x="172.7" y="208.1" transform="rotate(-90 172.7 208.1)">33R</text>
<text x="175.3" y="208.1" transform="rotate(-90 175.3 208.1)">33R</text>
<text x="191.9" y="209.4">WIFI_VDD</text>
<text x="140.9" y="213.2">C188</text>
<text x="159.5" y="210.4" transform="rotate(-90 159.5 210.4)">4</text>
<text x="164.6" y="210.4" transform="rotate(-90 164.6 210.4)">3</text>
<text x="167.1" y="210.4" transform="rotate(-90 167.1 210.4)">2</text>
<text x="169.7" y="210.4" transform="rotate(-90 169.7 210.4)">1</text>
<text x="143" y="218.3">NC</text>
<text x="186.8" y="216">R145</text>
<text x="204.4" y="216">0R</text>
<text x="222.5" y="217">BT_USB_DM&amp;HOST_WAKE</text>
<text x="250.6" y="216">[13]</text>
<text x="159.5" y="222.3" transform="rotate(-90 159.5 222.3)">5</text>
<text x="164.6" y="222.3" transform="rotate(-90 164.6 222.3)">6</text>
<text x="169.7" y="222.3" transform="rotate(-90 169.7 222.3)">8</text>
<text x="186.7" y="222.4">R90</text>
<text x="203.1" y="222.4">0R</text>
<text x="222.5" y="223.4">BT_SLEEP</text>
<text x="234.1" y="222.4">[13]</text>
<text x="159" y="230.4" transform="rotate(-90 159 230.4)">RP1-D</text>
<text x="164.3" y="230.4" transform="rotate(-90 164.3 230.4)">RP1-C</text>
<text x="166.9" y="230" transform="rotate(-90 166.9 230)">RP1-B 7</text>
<text x="169.2" y="230.3" transform="rotate(-90 169.2 230.3)">RP1-A</text>
<text x="172.7" y="228.5" transform="rotate(-90 172.7 228.5)">R83</text>
<text x="175.3" y="228.5" transform="rotate(-90 175.3 228.5)">R44</text>
<text x="159.8" y="245" transform="rotate(-90 159.8 245)">SD_WIFI_CLK</text>
<text x="164.8" y="245" transform="rotate(-90 164.8 245)">SD_WIFI_D0</text>
<text x="167.4" y="245" transform="rotate(-90 167.4 245)">SD_WIFI_D2</text>
<text x="169.9" y="245" transform="rotate(-90 169.9 245)">SD_WIFI_CMD</text>
<text x="172.5" y="245" transform="rotate(-90 172.5 245)">SD_WIFI_D3</text>
<text x="175" y="245" transform="rotate(-90 175 245)">SD_WIFI_D1</text>
<text x="174.8" y="249.3">SD_WIFI</text>
<text x="185.9" y="249.2">[13]</text>
<text x="309.9" y="271.1">Title</text>
<text x="309.9" y="278.8">Size</text>
<text x="322.6" y="278.8">Number</text>
<text x="373.4" y="278.8">Revision</text>
<text x="309.9" y="286.4">Date:</text>
<text x="360.9" y="286.1">Sheet</text>
<text x="370.5" y="286.1">of</text>
<text x="309.9" y="288.9">File:</text>
<text x="360.7" y="288.9">Drawn By:</text>
</g>
</svg>
